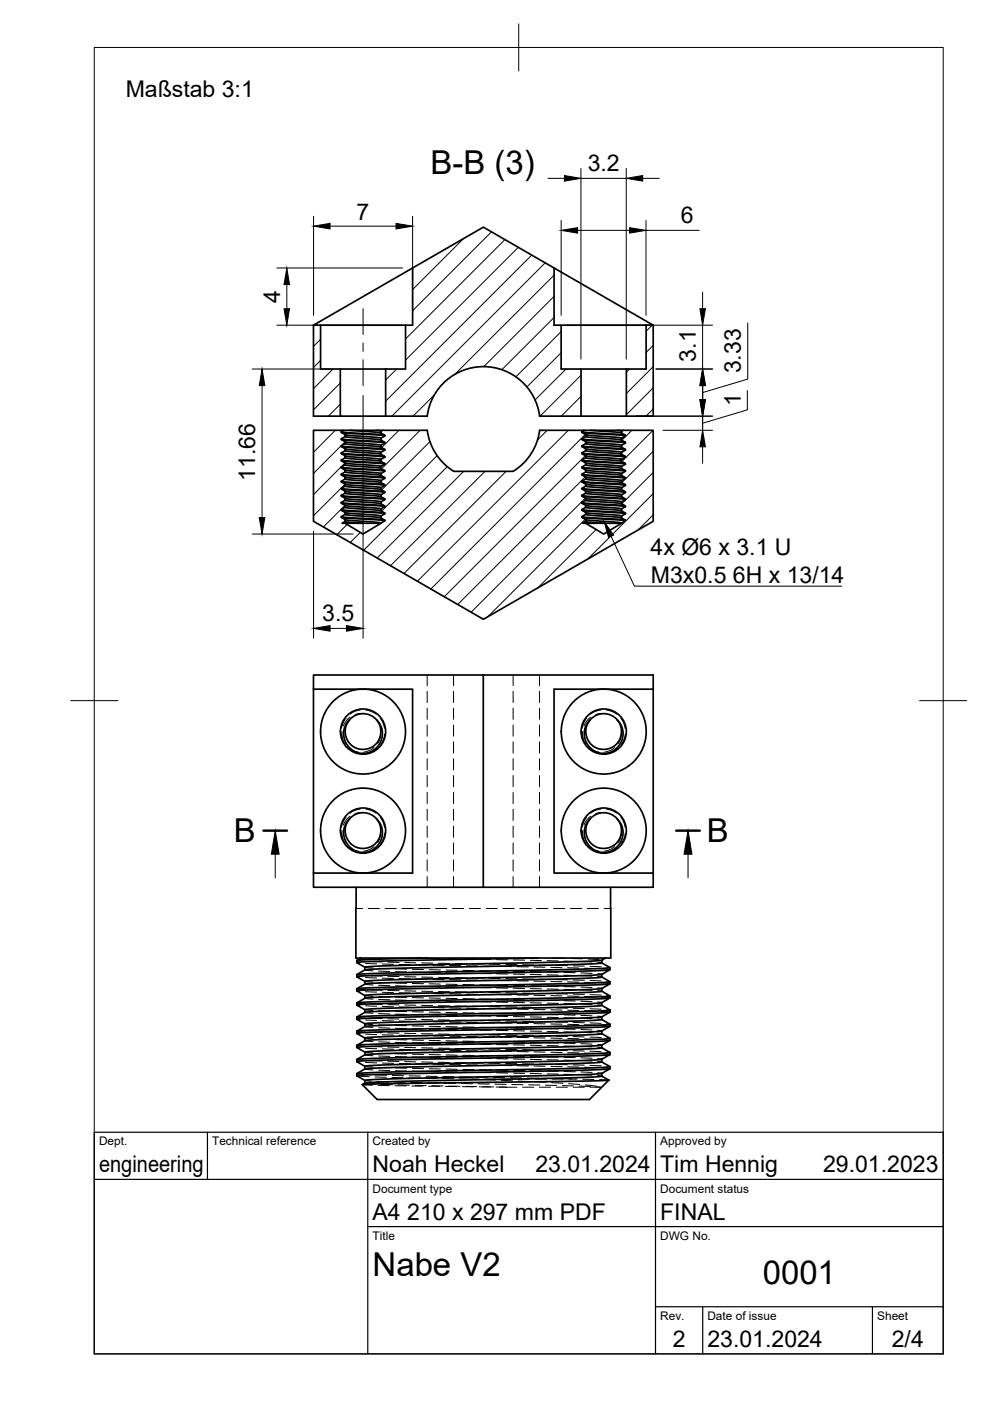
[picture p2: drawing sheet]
<svg xmlns="http://www.w3.org/2000/svg" width="210mm" height="297mm" viewBox="0 0 210 297" stroke-linecap="round" stroke-linejoin="round" font-family="sans-serif">
<!-- layer: Visible -->
<g fill="none" stroke="#000" stroke-width=".36">
<path d="M87.5 56.8v12.1h-1.5M117.5 56.8v12.1h19.5M66.5 68.9l36-20.7 36 20.7M66.5 68.9h19.5M66.5 68.9v19.3h5.7M68 68.9v9.3h13.8M72.2 78.2v10h9.6M81.8 78.2v10M86 68.9v9.3h-4.2M119 68.9v9.3h13.8M123.2 78.2v10M132.8 78.2v10"/>
<path d="M137 68.9h1.5M137 68.9v9.3h-4.2M138.5 68.9v19.3h-24.1M72.3 99l9.2 .7M72.3 97.5l9.2 .8M72.3 96l9.2 .8M72.3 94.5l9.2 .8M72.3 93.1l9.2 .7M72.3 91.6l9.2 .7M72.4 99.2l9.2 .7M72.4 97.7l9.2 .7M72.4 96.2l9.2 .7"/>
<path d="M72.4 94.7l9.2 .7M72.4 93.2l9.2 .7M72.4 91.7l9.2 .7M72.9 91.2l5.6 .3 2.3 .3M73.2 98.6l7.6 .7M73.2 97.1l7.6 .7M73.2 95.6l7.6 .7M73.2 94.1l7.6 .7M73.2 92.6l7.6 .7M73.2 99.7l7.6 .7M73.2 98.2l7.6 .7M73.2 96.7l7.6 .7"/>
<path d="M73.2 95.2l7.6 .7M73.2 93.6l7.6 .8M73.2 92.1l7.6 .8M74.1 91.2h5.8l.9 .2M79.8 91.2h1.3M81.8 88.2h8.8M90.6 88.2a12 12 0 0 1 11.9-10.5 12 12 0 0 1 11.9 10.5M114.4 91.2h9.5l-.5 .5 .8 .4v.5l-.8 .6 .8 .4v.5l-.8 .6 .8 .5v.4l-.8 .6 .8 .5v.4l-.8 .6 .8 .5v.4l-.8 .6 .8 .5v.4l-.8 .6 .8 .5v.4l-.8 .6 .8 .4v.5l-.8 .6 .8 .4v.5l-.8 .6 .8 .4v.5l-.8 .6 .8 .5v.4l-.8 .6 .8 .5v.4l-.8 .6 .8 .5v.4l-.7 .3h.7l3.8 2.3 4.6-2.8-.8-.6v-.4l.8-.5-.8-.6v-.4l.8-.5-.8-.6v-.4l.8-.5-.8-.6v-.4l.8-.5-.8-.6v-.4l.8-.5-.8-.6v-.4l.8-.5-.8-.6v-.4l.8-.5-.8-.6v-.4l.8-.5-.8-.6v-.4l.8-.5-.8-.6v-.4l.8-.5-.8-.6v-.4l.8-.5-.8-.6v-.4l.8-.5-.8-.6v-.4l.3-.2h6.4v19.3l-36 20.8-36-20.8v-19.3h6.4l-.6 .5 .9 .4v.5l-.9 .6 .9 .4v.5l-.9 .6 .9 .5v.4l-.9 .6 .9 .5v.4l-.9 .6 .9 .5v.4l-.9 .6 .9 .5v.4l-.9 .6 .9 .5v.4l-.9 .6 .9 .4v.5l-.9 .6 .9 .4v.5l-.9 .6 .9 .4v.5l-.9 .6 .9 .5v.4l-.9 .6 .9 .5v.4l-.9 .6 .9 .5v.4l-.7 .3h.7l3.8 2.3 4.6-2.8-.8-.6v-.4l.8-.5-.8-.6v-.4l.8-.5-.8-.6v-.4l.8-.5-.8-.6v-.4l.8-.5-.8-.6v-.4l.8-.5-.8-.6v-.4l.8-.5-.8-.6v-.4l.8-.5-.8-.6v-.4l.8-.5-.8-.6v-.4l.8-.5-.8-.6v-.4l.8-.5-.8-.6v-.4l.8-.5-.8-.6v-.4l.8-.5-.8-.6v-.4l.3-.2h9.5a12 12 0 0 0 5.6 8.7M114.4 91.2a12 12 0 0 1-5.6 8.7h-12.6M123.4 99l9.1 .7M123.4 97.5l9.1 .8M123.4 96l9.1 .8"/>
<path d="M123.4 94.5l9.1 .8M123.4 93.1l9.1 .7M123.4 91.6l9.1 .7M123.4 99.2l9.2 .7M123.4 97.7l9.2 .7M123.4 96.2l9.2 .7M123.4 94.7l9.2 .7M123.4 93.2l9.2 .7M123.4 91.7l9.2 .7M123.9 91.2h8.2M124.2 99.7l7.6 .7M124.2 98.2l7.6 .7"/>
<path d="M124.2 98.6l7.6 .7M124.2 96.7l7.6 .7M124.2 97.1l7.6 .7M124.2 95.2l7.6 .7M124.2 95.6l7.6 .7M124.2 93.6l7.6 .8M124.2 94.1l7.6 .7M124.2 92.1l7.6 .8M124.2 92.6l7.6 .7M125.1 91.2l6.7 .6M130.9 91.2l.9 .2M72.3 109.5l9.2 .7"/>
<path d="M72.3 108l9.2 .8M72.3 106.5l9.2 .8M72.3 105l9.2 .8M72.3 103.6l9.2 .7M72.3 102.1l9.2 .7M72.3 100.5l9.2 .7M72.4 109.7l9.2 .7M72.4 108.2l9.2 .7M72.4 106.7l9.2 .7M72.4 105.2l9.2 .7M72.4 103.7l9.2 .7M72.4 102.2l9.2 .7"/>
<path d="M72.4 100.7l9.2 .7M73.2 110.9h7.6M73.2 110.6l3.9 .3M73.2 109.1l7.6 .7M73.2 107.6l7.6 .7M73.2 106.1l7.6 .7M73.2 104.6l7.6 .7M73.2 103.1l7.6 .7M73.2 101.6l7.6 .7M73.2 100.1l7.6 .7M73.2 110.2l7.6 .7M73.2 108.7l7.6 .7"/>
<path d="M73.2 107.2l7.6 .7M73.2 105.6l7.6 .8M73.2 104.1l7.6 .8M73.2 102.6l7.6 .8M73.2 101.2l7.6 .7M123.4 109.5l9.1 .7M123.4 108l9.1 .8M123.4 106.5l9.1 .8M123.4 105l9.1 .8M123.4 103.6l9.1 .7M123.4 102.1l9.1 .7M123.4 100.5l9.1 .7"/>
<path d="M123.4 109.7l9.2 .7M123.4 108.2l9.2 .7M123.4 106.7l9.2 .7M123.4 105.2l9.2 .7M123.4 103.7l9.2 .7M123.4 102.2l9.2 .7M123.4 100.7l9.2 .7M124.2 110.2l7.6 .7M124.2 110.6l3.8 .3h3.8M124.2 108.7l7.6 .7M124.2 109.1l7.6 .7M124.2 107.2l7.6 .7"/>
<path d="M124.2 107.6l7.6 .7M124.2 105.6l7.6 .8M124.2 106.1l7.6 .7M124.2 104.1l7.6 .8M124.2 104.6l7.6 .7M124.2 102.6l7.6 .8M124.2 103.1l7.6 .7M124.2 101.2l7.6 .7M124.2 101.6l7.6 .7M124.2 100.1l7.6 .7M124.2 110.9h3.9M66.5 146.1h21v39h-21"/>
<path d="M66.5 146.1v39M75.8 159.6l-1.6-.9-1-1.6-.3-1.8 .4-1.7 .8-.9-.7 1-.2 1.4 .1 1.1 .6 1.1 .7 .8 .7 .4 1.1 .4h1l1.1-.3 .9-.5 .5-.6 .5-.9 .3-.9v-1l-.3-1.1-.6-1 .7 .9 .4 .9 .2 .8-.2 1.4-.3 1-.8 1-.8 .6-.8 .4M75.8 159.6l1.4 .1 1-.1M79.9 152.6a3.8 3.8 0 0 0-5.8 0M102.5 143.1h36v45h-36zM102.5 143.1h-36v3M126.8 159.6l-.8-.4-.8-.6-1-1.5-.3-1v-.9l.5-1.7 .7-.8-.6 .9-.3 1.2 .1 1.2 .6 1.3 .7 .8 .7 .4 1.1 .4h1.1l1-.3 .8-.5 .8-.8 .4-.9 .3-1.1-.1-1-.3-.8-.5-.9 .7 1 .4 .9 .1 .8-.1 1.3-.4 1-.6 .8-.8 .7-1 .5M126.8 159.6l1.4 .1 1-.1M130.9 152.6a3.8 3.8 0 0 0-5.8 0M138.5 146.1h-21v39h21M74.1 173.6l-.9 1.3-.3 1v1.2l.3 1 .5 1 1.4 1.2a3.7 3.7 0 0 0 3.1 .3l.9-.5 .9-.7 .7-1.1 .2-.7 .2-.7-.2-1.5-.4-.9-.7-.9M79.8 173.6l.6 .9 .3 1.1v1.1l-.3 .9-.5 .9-.7 .7-.7 .4-1.3 .3-1-.1-1-.3-.9-.7-.6-.9-.5-1.2v-1l.2-1 .7-1"/>
<path d="M79.9 173.6a3.8 3.8 0 0 0-5.8 0M124.9 173.9l.2-.3-.6 1-.3 1.2 .1 1 .3 .9 1.1 1.5 .8 .4 1.2 .3 1-.1 1-.3 1-.7 .5-.7 .5-1.2 .1-1-.3-1.2-.6-1.1 .4 .5 .5 .8 .3 1-.1 1.7-.7 1.4-.6 .6-.8 .7a3.7 3.7 0 0 1-3.1 .3l-.8-.4-.9-.7-.6-.8-.5-1.1v-1.9l.3-1zM130.9 173.6a3.8 3.8 0 0 0-5.8 0M66.5 185.1v3h36M75.5 188.1v15h54v-15M75.6 206.7v.4l1.8 1M75.6 212.6v.5l1.8 1M75.6 215.7v.4M75.6 218.7v.4M75.6 216.1l1.8 1M76.6 203.1l-1 .5v.5l1.8 1M77.4 205.6l-1.8 1"/>
<path d="M77.4 208.6l-1.8 1v.5l1.8 1M77.4 211.7l-1.8 .9M77.4 217.6l-1.8 1M77.4 205.1v.6M77.4 208.1v.5M77.4 211.1v.6M77.4 214.1v.6M77.4 217.1v.5M90.8 203.1l-11.8 .3-3.3 .3M114.1 203.1l-30.6 .6-6.3 .2-1.5 .2M127.6 207.2l-5.2 .3-38.1 .8-6.9 .3M127.6 210.2l-9.3 .4-34.2 .7-6.7 .4"/>
<path d="M127.6 213.2l-7 .3-41.4 1-1.7 .1-1.9 1M127.6 216.2l-7.2 .3-34.3 .7-8.7 .4M127.6 216.2l1.7 1-8.8 .4-38.2 .7-6.7 .4M127.6 204.2l-5 .3-38.1 .8-7.1 .3M127.6 218.6v.6l-2.4 .2-39.3 .8-8.5 .4M127.6 209.6l-5.3 .3-35.7 .7-9.2 .5M127.6 212.6l-7.8 .4-35.9 .7-6.5 .4M127.6 215.6l-8 .4-35.9 .7-6.3 .4M127.6 218.6l-9.9 .4-34.2 .7-6.1 .4M127.6 204.2l1.7 .9M127.6 207.1l1.7 1M127.6 210.1l1.7 1"/>
<path d="M127.6 213.2l1.7 .9M127.6 219.1l1.7 1M127.6 203.6v.6M127.6 206.6v.6M127.6 209.6v.6M127.6 212.6v.6M127.6 215.6v.6M128.4 203.1l-.9 .5-3.1 .2-39.8 .9-7.2 .4M129.3 205.1l-5.5 .4-41.5 .8-6.6 .4M129.3 208.1l-5.7 .4-39 .7-8.9 .4M129.3 211.1l-5.9 .4-39 .7-8.7 .4M129.3 214.1l-6.1 .4-39.1 .8-8.5 .4"/>
<path d="M129.3 211.6l-9 .4-37.5 .7-7.1 .4M129.3 217.6l-5.4 .3-38.9 .8-9.4 .4 1.8 1M129.3 214.2v.4h-.1l-3.8 .2-42.8 .9-5.4 .2-1.5 .2M129.3 208.2v.4h-.2l-3.3 .2-42.7 .9-7.4 .4M129.3 205.2l-.1 .4-3.3 .2-42.6 .9-5.8 .2-1.8 .2M129.3 205.6l-1.8 1-1.8 .2-41.3 .9-7 .4M129.3 211.1v.5M129.3 217.2v.4M129.3 217.6l-1.7 1M129.3 214.6l-1.7 1M129.3 211.6l-1.7 1M129.3 208.6l-1.7 1"/>
<path d="M75.6 221.6v.5M75.6 224.6v.5M75.6 227.7v.4M75.6 222.1l1.8 1M75.6 228.1l1.8 1M76.8 230l8.2-.3 38.7-.5 5.4-.2-4.1 4.1h-45zM77.4 229.6l-.6 .4M77.4 220.6l-1.8 1M77.4 223.7l-1.8 .9M77.4 226.6l-1.8 1M77.4 220.1v.5M77.4 226.1v.6"/>
<path d="M77.4 229.1v.5M127.6 222.2l-5.4 .3-36.6 .8-8.2 .4M127.6 225.2l-5.6 .3-36.6 .8-8 .3M127.6 228.2l-5.8 .3-36.6 .8-7.8 .3M127.6 224.6l-8.7 .4-35.8 .7-5.7 .4M127.6 225.2l1.7 1-8.6 .4-39.1 .7-6 .4M127.6 221.6l-8.5 .4-38.8 .8-2.8 .2-.1 .7M127.6 222.2l1.7 .9M127.6 228.2l1.5 .8M127.6 221.6v.6M127.6 224.6v.6M127.6 227.6v.6"/>
<path d="M129.3 220.1l-6.5 .4-37.4 .7-9.8 .4M129.3 223.1l-6.7 .4-39.2 .8-7.8 .3M129.3 226.6l-7.5 .4-41.4 .8-4.8 .3M129.3 223.6l-5.8 .3-39 .8-8.9 .4 1.8 1M129.3 220.6l-7.1 .3-41.5 .9-5.1 .3M129.3 226.6l-1.8 1-1.7 .2-40.6 .9-7.8 .4M129.3 220.1v.5M129.3 223.1v.5M129.3 226.2v.4M129.3 223.6l-1.7 1M129.3 220.6l-1.7 1"/>
<circle cx="77" cy="155.1" r="4.8"/>
<circle cx="77" cy="155.1" r="9"/>
<circle cx="128" cy="155.1" r="4.8"/>
<circle cx="128" cy="155.1" r="9"/>
<circle cx="77" cy="176.1" r="4.8"/>
<circle cx="77" cy="176.1" r="9"/>
<circle cx="128" cy="176.1" r="4.8"/>
<circle cx="128" cy="176.1" r="9"/>
</g>
<!-- layer: Hidden -->
<g fill="none" stroke="#000" stroke-width=".21">
<path d="M72.4 155.6l.2 1.2 .6 1M72.5 155.1l.2 1.9M73.4 152.2l-.8 1.3-.2 .9M74 158.7l.7 .5 1.1 .4M74.2 152.1l-.9 .8-.5 1M74.2 158.8l.9 .5 .9 .2M76.4 150.5l-1.1 .3-1.1 .6M77.1 151.3h-.8l-1 .2M77.6 150.6l1 .2 1.2 .6M79.3 158.5l-1 .6-1.1 .4M79.9 158.7l-1 .6-.8 .3M80.6 152.3l.7 1.1 .2 1"/>
<path d="M80.7 155.8l-.2 1-.4 .8M81.6 155.6l-.3 1.2-.6 1M90.6 143.1v2.3M90.6 146.6v2.4M90.6 150.1v2.4M90.6 153.7v2.4M90.6 157.3v2.4M96.2 143.1v2.3M96.2 146.6v2.4M96.2 150.1v2.4M96.2 153.7v2.4M96.2 157.3v2.4"/>
<path d="M108.8 143.1v2.3M108.8 146.6v2.4M108.8 150.1v2.4M108.8 153.7v2.4M108.8 157.3v2.4M114.4 143.1v2.3M114.4 146.6v2.4M114.4 150.1v2.4M114.4 153.7v2.4M114.4 157.3v2.4M123.4 155.6l.2 1 .6 1.2M123.5 155.1v.9l.2 1"/>
<path d="M124.4 152.2l-.7 1.1-.3 1.1M125 158.7l.7 .5 1.1 .4M125.2 152.1l-.7 .6-.7 1.2M125.2 158.8l.9 .5 .9 .2M127.4 150.5l-1 .3-1.2 .6M128.1 151.3h-.8l-1 .2M128.6 150.6l1 .2 1.2 .6M130.3 158.5l-1 .6-1.1 .4M130.9 158.7l-1.7 .9M131.6 152.3l.7 1.1 .2 1M131.7 155.8l-.2 1.1-.4 .7M132.6 155.6l-.2 1.1-.7 1.1"/>
<path d="M72.4 176.6l.2 1.2 .6 1M72.5 176.1l.2 1.9M73.4 173.3l-.6 .8-.4 1.3M74 179.6l1 .7 .8 .3M74.2 173.1l-.9 .8-.5 1M74.2 179.8l.8 .4 1 .3M76.4 171.5l-1.2 .3-1 .6M77.1 172.3h-1l-.8 .2M77.6 171.6l1 .2 1.2 .6M79.3 179.5l-1 .6-1.1 .4M79.9 179.7l-.9 .5-.9 .4M80.6 173.3l.6 .9 .3 1.2"/>
<path d="M80.7 176.8l-.1 .8-.5 1M81.6 176.6l-.3 1.2-.6 1M90.6 160.9v2.3M90.6 164.4v2.4M90.6 168v2.4M90.6 171.6v2.4M90.6 175.1v2.4M90.6 178.7v2.4M96.2 160.9v2.3M96.2 164.4v2.4M96.2 168v2.4M96.2 171.6v2.4"/>
<path d="M96.2 175.1v2.4M96.2 178.7v2.4M108.8 160.9v2.3M108.8 164.4v2.4M108.8 168v2.4M108.8 171.6v2.4M108.8 175.1v2.4M108.8 178.7v2.4M114.4 160.9v2.3M114.4 164.4v2.4M114.4 168v2.4M114.4 171.6v2.4"/>
<path d="M114.4 175.1v2.4M114.4 178.7v2.4M123.4 176.6l.2 1 .6 1.2M123.5 176.1v.9l.2 1M124.4 173.3l-.6 .8-.4 1.3M125 179.6l1 .7 .8 .3M125.2 173.1l-.7 .7-.7 1.1M125.2 179.8l.9 .4 .9 .3M127.4 171.5l-1.1 .3-1.1 .6M128.1 172.3h-1l-.8 .2M128.6 171.6l1 .2 1.2 .6M130.3 179.5l-1 .6-1.1 .4"/>
<path d="M130.9 179.7l-.9 .5-.8 .4M131.6 173.3l.7 1.2 .2 .9M131.7 176.8l-.2 1.1-.4 .7M132.6 176.6l-.2 1.1-.7 1.1M75.5 192.6h1.4M78.1 192.6h2.3M81.6 192.6h2.4M85.2 192.6h2.4M88.8 192.6h2.4M90.6 182.3v2.4M90.6 185.9v2.2M92.4 192.6h2.3"/>
<path d="M95.9 192.6h2.4M96.2 182.3v2.4M96.2 185.9v2.2M99.5 192.6h2.4M103.1 192.6h2.4M106.6 192.6h2.4M108.8 182.3v2.4M108.8 185.9v2.2M110.2 192.6h2.4M113.8 192.6h2.4M114.4 182.3v2.4M114.4 185.9v2.2"/>
<path d="M117.4 192.6h2.3M120.9 192.6h2.4M124.5 192.6h2.4M128.1 192.6h1.4M75.6 215.7l1.9 .1M75.6 218.7l1.8 .1M75.6 219.1l.7 .1M75.7 203.7l1.8 .1M75.7 206.7l1.8 .1M75.7 209.6l1.8 .2M75.7 212.6l1.8 .2M75.7 216.1l.6 .1"/>
<path d="M75.7 213.1l.6 .1M75.7 210.1l.6 .1M75.7 207.1l.6 .1M75.7 204.1l.6 .1M77.4 208.7l1.7 .1M77.4 205.1l1.7 .1M77.4 208.1l1.7 .1M77.4 211.1l1.7 .2M77.4 214.1l1.7 .2M77.4 217.1l1.7 .1M77.4 205.7h.1M77.4 211.7h.1"/>
<path d="M77.4 214.7h.1M77.4 208.1h.1M77.4 211.1h.1M77.4 214.1h.1M77.4 205.1h.1M77.4 217.6v.1M77.4 205.6l1.7 .2M77.4 211.7l1.7 .1M77.4 214.6l1.7 .2M77.4 217.6l1.7 .2M77.5 210.3h2.4M77.5 207.2l2.4 .2"/>
<path d="M77.5 204.3l2.4 .1M77.5 219.3l2.4 .1M77.5 216.3l2.4 .1M77.5 213.3h2.4M78.7 203.9l2.3 .1M78.7 206.9l2.3 .1M78.7 209.9l2.3 .1M78.7 212.9l2.3 .1M78.7 215.9h2.3M78.7 218.9l2.3 .1M80.3 205.9l2.3 .1M80.3 208.9l2.4 .1"/>
<path d="M80.3 211.9l2.4 .1M80.3 214.3l2.4 .1M80.3 217.3l2.4 .1M80.3 214.9l2.4 .1M80.3 217.9l2.4 .1M80.3 205.3l2.4 .1M80.3 208.3l2.4 .1M80.3 211.3l2.4 .1M81 216.4l2.4 .1M81 213.4l2.4 .1M81 210.4h2.4M81 207.4l2.4 .1"/>
<path d="M81 204.4l2.4 .1M81.1 219.4l2.3 .1M82.2 216l2.4 .1M82.2 219l2.4 .1M82.2 204l2.4 .1M82.2 207l2.4 .1M82.2 210h2.4M82.2 213h2.4M83.8 206l2.4 .1M83.8 209l2.4 .1M83.8 212l2.4 .1M83.8 215l2.4 .1"/>
<path d="M83.8 218l2.4 .1M83.8 208.4l2.4 .1M83.8 211.4l2.4 .1M83.8 214.4l2.4 .1M83.8 217.4l2.4 .1M83.9 205.4l2.3 .1M84.6 216.5h2.4M84.6 213.5h2.4M84.6 210.5h2.4M84.6 207.5h2.4M84.6 204.5h2.4M84.6 219.5h2.4"/>
<path d="M85.8 216.1h2.4M85.8 219.1h2.4M85.8 204.1h2.4M85.8 207.1h2.4M85.8 210.1h2.4M85.8 213.1h2.4M87.4 206.1h2.4M87.4 209.1l2.4 .1M87.4 212.1l2.4 .1M87.4 215.1l2.4 .1M87.4 218.1l2.4 .1M87.4 205.5l2.4 .1"/>
<path d="M87.4 208.5l2.4 .1M87.4 211.5l2.4 .1M87.4 214.5l2.4 .1M87.4 217.5l2.4 .1M87.9 203.1l1.9 .1M88.2 210.6h2.4M88.2 207.6h2.4M88.2 204.6h2.4M88.2 219.6h2.4M88.2 216.6h2.4M88.2 213.6h2.4M89.4 213.2h2.4"/>
<path d="M89.4 216.2h2.4M89.4 219.2h2.3M89.4 204.2h2.4M89.4 207.2h2.4M89.4 210.1l2.4 .1M91 203.2h2.4M91 206.2h2.4M91 209.2h2.4M91 212.2h2.4M91 215.2h2.4M91 218.2h2.4M91 205.6h2.4"/>
<path d="M91 208.6h2.4M91 211.6h2.4M91 214.6h2.4M91 217.6h2.4M91.8 210.6l2.3 .1M91.8 207.6l2.3 .1M91.8 204.6l2.3 .1M91.8 219.6l2.4 .1M91.8 216.6l2.3 .1M91.8 213.6l2.3 .1M92.9 204.2l2.4 .1M92.9 210.2l2.4 .1"/>
<path d="M92.9 213.2l2.4 .1M92.9 216.2l2.4 .1M92.9 219.2l2.4 .1M93 207.2l2.3 .1M94.6 203.2l2.3 .1M94.6 206.3h2.3M94.6 209.3h2.3M94.6 217.7h2.3M94.6 212.3h2.3M94.6 215.3h2.3M94.6 218.3h2.3M94.6 205.7h2.3"/>
<path d="M94.6 208.7h2.3M94.6 211.7h2.3M94.6 214.7h2.3M95.3 213.7h2.4M95.3 210.7h2.4M95.3 207.7h2.4M95.3 204.7l2.4 .1M95.4 219.7h2.3M95.4 216.7l2.3 .1M96.5 219.3h2.4M96.5 204.3h2.4M96.5 207.3h2.4"/>
<path d="M96.5 210.3h2.4M96.5 213.3h2.4M96.5 216.3h2.4M98.1 203.3l2.4 .1M98.1 206.3l2.4 .1M98.1 209.3l2.4 .1M98.1 212.3l2.4 .1M98.1 215.3l2.4 .1M98.1 218.3l2.4 .1M98.1 208.7l2.4 .1M98.1 211.7l2.4 .1M98.1 214.7l2.4 .1"/>
<path d="M98.1 217.7l2.4 .1M98.1 205.7l2.4 .1M98.9 216.8h2.4M98.9 213.8h2.4M98.9 210.8h2.4M98.9 207.8h2.4M98.9 204.8h2.4M98.9 219.8h2.4M100.1 216.4h2.4M100.1 219.4h2.4M100.1 204.4h2.4M100.1 207.4h2.4"/>
<path d="M100.1 210.4h2.4M100.1 213.4h2.4M101.7 203.4h2.4M101.7 206.4h2.4M101.7 209.4l2.4 .1M101.7 212.4h2.4M101.7 215.4h2.4M101.7 218.4h2.4M101.7 208.8l2.4 .1M101.7 211.8h2.4M101.7 214.8h2.4M101.7 217.8l2.4 .1"/>
<path d="M101.7 205.8l2.4 .1M102.5 207.8l2.4 .1M102.5 204.8l2.4 .1M102.5 219.8l2.4 .1M102.5 216.8l2.4 .1M102.5 213.8l2.4 .1M102.5 210.8l2.4 .1M103.7 216.4l2.3 .1M103.7 219.4l2.3 .1M103.7 204.4l2.3 .1M103.7 207.4l2.3 .1M103.7 210.4l2.3 .1"/>
<path d="M103.7 213.4l2.3 .1M105.3 203.5h2.4M105.3 206.5h2.4M105.3 209.5h2.4M105.3 212.5h2.4M105.3 215.5h2.4M105.3 218.5h2.4M105.3 205.9h2.4M105.3 208.9h2.4M105.3 211.9h2.4M105.3 214.9h2.4M105.3 217.9h2.4"/>
<path d="M106 210.9h2.4M106 207.9h2.4M106 204.9h2.4M106.1 219.9h2.4M106.1 216.9h2.3M106.1 213.9h2.3M107.2 213.5h2.4M107.2 216.5h2.4M107.2 219.5h2.4M107.3 204.5h2.3M107.3 207.5h2.3M107.3 210.5h2.3"/>
<path d="M108.8 203.5l2.4 .1M108.8 206.5l2.4 .1M108.8 209.5l2.4 .1M108.9 212.5l2.3 .1M108.9 215.5l2.3 .1M108.9 218.5l2.3 .1M108.9 205.9l2.4 .1M108.9 208.9l2.3 .1M108.9 211.9l2.3 .1M108.9 214.9l2.3 .1M108.9 217.9l2.3 .1M109.6 214h2.4"/>
<path d="M109.6 211h2.4M109.6 207.9l2.4 .1M109.6 205h2.4M109.6 219.9l2.4 .1M109.6 217h2.4M110.8 204.6h2.4M110.8 207.5l2.4 .1M110.8 210.6h2.4M110.8 213.6h2.4M110.8 216.5l2.4 .1M110.8 219.5l2.4 .1M112.4 203.6l2.4 .1"/>
<path d="M112.4 206.6l2.4 .1M112.4 209.6l2.4 .1M112.4 212.6h2.4M112.4 215.6l2.4 .1M112.4 218.6l2.4 .1M112.4 212l2.4 .1M112.4 215l2.4 .1M112.4 218l2.4 .1M112.4 206l2.4 .1M112.4 209l2.4 .1M113.2 217l2.4 .1M113.2 214l2.4 .1"/>
<path d="M113.2 211l2.4 .1M113.2 208l2.4 .1M113.2 205l2.4 .1M114.4 216.6l2.4 .1M114.4 219.6l2.4 .1M114.4 204.6l2.4 .1M114.4 207.6l2.4 .1M114.4 210.6l2.4 .1M114.4 213.6l2.4 .1M116 203.7h2.4M116 206.7h2.4M116 209.7h2.4"/>
<path d="M116 212.7h2.4M116 215.7h2.4M116 218.7h2.4M116 209.1l2.4 .1M116 212.1h2.4M116 215.1h2.4M116 218.1l2.4 .1M116 206.1h2.4M116.8 217.1l2.4 .1M116.8 214.1l2.3 .1M116.8 211.1h2.3M116.8 208.1l2.3 .1"/>
<path d="M116.8 205.1l2.3 .1M117.1 203.1l2.8 .1M117.9 216.7l2.4 .1M117.9 219.7h2.4M118 204.7l2.3 .1M118 207.7l2.3 .1M118 210.7h2.3M118 213.7h2.3M119.5 203.8h2.4M119.5 206.8h2.4M119.6 209.8h2.3M119.6 212.8h2.3"/>
<path d="M119.6 215.8h2.4M119.6 218.8h2.3M119.6 206.2h2.4M119.6 209.2h2.4M119.6 212.2h2.3M119.6 215.2l2.3 .1M119.6 218.2h2.3M120.3 211.2h2.4M120.3 208.2h2.4M120.3 205.2h2.4M120.4 217.2h2.3M120.4 214.2h2.3"/>
<path d="M121.1 203.2l2.4 .1M121.5 213.8h2.4M121.5 216.8h2.4M121.5 219.8h2.4M121.5 204.8h2.4M121.5 207.8h2.4M121.5 210.8h2.4M123.1 203.9l2.4 .1M123.1 206.9l2.4 .1M123.1 209.9l2.4 .1M123.1 212.9l2.4 .1M123.1 215.9l2.4 .1"/>
<path d="M123.1 218.9l2.4 .1M123.1 206.3l2.4 .1M123.1 209.3l2.4 .1M123.1 212.3l2.4 .1M123.1 215.3l2.4 .1M123.1 218.3l2.4 .1M123.9 214.3h2.4M123.9 211.3l2.4 .1M123.9 208.3l2.4 .1M123.9 205.3h2.4M123.9 217.3h2.4M124.7 203.3l2.3 .2"/>
<path d="M125.1 204.9l2.4 .1M125.1 207.9l2.4 .1M125.1 210.9l2.4 .1M125.1 213.9l2.4 .1M125.1 216.9l2.4 .1M125.1 219.9l2.4 .1M126.7 204l.9 .1M126.7 207l.9 .2M126.7 210l.9 .2M126.7 213l.9 .2M126.7 216l.9 .2M126.7 219l.9 .2"/>
<path d="M126.7 209.5l.9 .1M126.7 212.4l.9 .2M126.7 215.4l.9 .2M126.7 218.4l.9 .2M126.7 206.4l.9 .2M127.5 217.4l1.8 .2M127.5 214.4l1.8 .2M127.5 211.4l1.8 .2M127.5 208.4l1.8 .2M127.5 205.4l1.8 .2M127.6 207.1h.1M127.6 210.1h.1"/>
<path d="M127.6 213.2h.1M127.6 219.1h.1M127.6 203.6h.1M127.6 206.6h.1M127.6 209.6h.1M127.6 215.6h.1M127.6 218.6h.1M127.6 216.1v.1M128.7 217.1h.6M128.7 205l.6 .1M128.7 208.1h.6M128.7 211l.6 .1"/>
<path d="M128.7 214l.6 .1M75.6 221.6l1.8 .2M75.6 224.6l1.8 .2M75.6 227.7l2.8 .2M75.6 225.1l.7 .1M75.6 222.1l.7 .1M75.9 228.1l2.4 .2M76.8 230l2.2 .1M77.4 229.7l2.3 .2M77.4 220.1l1.7 .1M77.4 223.1l1.7 .2M77.4 226.1l1.7 .1"/>
<path d="M77.4 229.1l1.3 .1M77.4 223.7h.1M77.4 226.7h.1M77.4 220.1h.1M77.4 223.1h.1M77.4 220.6v.1M77.4 226.1h.1M77.4 229.1h.1M77.4 220.6l1.7 .2M77.4 223.7l1.7 .1M77.4 226.6l1.7 .2M77.5 225.3h2.4"/>
<path d="M77.5 222.3h2.4M78.6 221.9l2.4 .1M78.6 224.9l2.4 .1M79.5 228.3l2.4 .1M79.6 227.9l2.4 .1M79.9 229.3l2.4 .1M80.2 230.1l2.3 .1M80.3 220.9l2.4 .1M80.3 223.9l2.4 .1M80.3 226.9l2.4 .1M80.3 220.3l2.4 .1M80.3 223.3l2.4 .1"/>
<path d="M80.3 226.3l2.4 .1M80.9 229.9l2.3 .1M81.1 225.4l2.3 .1M81.1 222.4h2.3M82.2 222h2.4M82.2 225l2.4 .1M83.1 228.4l2.3 .1M83.2 228l2.4 .1M83.5 229.4l2.4 .1M83.7 230.2h2.4M83.8 221l2.4 .1M83.8 224l2.4 .1"/>
<path d="M83.8 227l2.4 .1M83.8 220.4l2.4 .1M83.8 223.4l2.4 .1M83.9 226.4l2.3 .1M84.4 230l2.4 .1M84.6 225.5h2.4M84.6 222.5h2.4M85.8 222.1h2.4M85.8 225.1h2.4M86.7 228.5l2.3 .1M86.8 228.1h2.3M87.1 229.5l2.4 .1"/>
<path d="M87.3 230.3h2.4M87.4 221.1l2.4 .1M87.4 224.1l2.4 .1M87.4 227.1l2.4 .1M87.4 220.5l2.4 .1M87.4 223.5l2.4 .1M87.4 226.5l2.4 .1M88 230.1l2.4 .1M88.2 225.6h2.4M88.2 222.6h2.4M89.4 222.2h2.3M89.4 225.2h2.3"/>
<path d="M90.2 228.6h2.4M90.3 228.2h2.4M90.7 229.6h2.3M90.9 230.3h2.4M91 221.2h2.4M91 224.2h2.4M91 227.2h2.4M91 220.6h2.4M91 223.6h2.4M91 226.6h2.4M91.6 230.2h2.4M91.8 225.6l2.4 .1"/>
<path d="M91.8 222.6l2.4 .1M92.9 222.2l2.4 .1M92.9 225.2l2.4 .1M93.8 228.7h2.4M93.9 228.2l2.4 .1M94.2 229.7h2.4M94.4 230.3l2.4 .1M94.6 221.3h2.3M94.6 224.3h2.3M94.6 227.3h2.3M94.6 220.7h2.3M94.6 223.7h2.3"/>
<path d="M94.6 226.7h2.3M95.1 230.3h2.4M95.4 225.7h2.3M95.4 222.7h2.3M96.5 222.3h2.4M96.5 225.3h2.4M97.4 228.7l2.8 .1M97.5 228.3l2.4 .1M97.8 229.7l2.4 .1M98 230.4h2.4M98.1 221.3l2.4 .1M98.1 224.3l2.4 .1"/>
<path d="M98.1 227.3l2.4 .1M98.1 220.7l2.4 .1M98.1 223.7l2.4 .1M98.1 226.7l2.4 .1M98.7 230.3l2.4 .1M98.9 225.8h2.4M98.9 222.8h2.4M100.1 222.4h2.3M100.1 225.3l2.3 .1M100.2 228.8h1.3M100.2 228.8h1.4M101 228.4h2.4"/>
<path d="M101.4 229.8h2.3M101.6 230.4l2.4 .1M101.7 221.4h2.4M101.7 224.4h2.4M101.7 227.4h2.4M101.7 220.8l2.4 .1M101.7 223.8h2.4M101.7 226.8l2.4 .1M102.3 230.4h2.4M102.5 225.8l2.4 .1M102.5 222.8l2.4 .1M102.7 228.9l2.4 .1"/>
<path d="M102.8 228.8h2.3M103.7 222.4l2.3 .1M103.7 225.4l2.3 .1M104.6 228.4l2.4 .1M104.9 229.9h2.4M105.2 230.5h2.1M105.3 221.5h2.4M105.3 224.5h2.4M105.3 227.5h2.4M105.3 220.9h2.4M105.3 223.9h2.4M105.3 226.9h2.4"/>
<path d="M105.9 230.5h1.4M106.1 225.9h2.4M106.1 222.9h2.4M106.3 229.1l2.3 .1M106.3 228.8h2.4M107.2 225.5h2.4M107.2 222.5h2.4M107.3 230.5h2.3M108.2 228.5h2.4M108.5 229.9l2.4 .1M108.9 221.5l2.3 .1M108.9 224.5l2.3 .1"/>
<path d="M108.9 227.5l2.3 .1M108.9 220.9l2.3 .1M108.9 224h2.3M108.9 226.9l2.4 .1M109.6 226h2.4M109.6 223h2.4M109.8 229.2l2.4 .1M109.9 228.8h2.4M110.8 230.5h2.4M110.8 222.6h2.4M110.8 225.6h2.4M111.8 228.6h2.4"/>
<path d="M112.1 230h2.4M112.4 224.6h2.4M112.4 227.6l2.4 .1M112.4 221l2.4 .1M112.4 221.6l2.4 .1M112.4 224l2.4 .1M112.4 227l2.4 .1M113.2 226l2.4 .1M113.2 223l2.4 .1M113.2 220l2.4 .1M113.4 229.4l2.4 .1M113.5 228.8h2.4"/>
<path d="M114.4 230.5h2.4M114.4 222.6l2.4 .1M114.4 225.6l2.4 .1M115.3 228.6l2.4 .1M115.7 230.1h2.3M116 221.7h2.4M116 224.7h2.4M116 227.7h2.4M116 221.1l2.4 .1M116 224.1h2.4M116 227.1h2.4M116.8 226.1l2.4 .1"/>
<path d="M116.8 223.1h2.4M116.8 220.1h2.4M117 229.6l2.3 .1M117.1 228.8h2.3M117.9 230.5h2.4M117.9 222.7h2.4M117.9 225.7h2.4M118.9 228.7l2.4 .1M119.2 230.2h2.4M119.6 221.8h2.4M119.6 224.8h2.4M119.6 227.8h2.3"/>
<path d="M119.6 221.2h2.3M119.6 224.2h2.4M119.6 227.2l2.4 .1M120.4 226.2h2.3M120.4 223.2h2.3M120.4 220.2h2.3M120.5 229.8l2.4 .1M120.6 228.8h1.8M121.5 230.5h2.4M121.5 222.8h2.4M121.5 225.8h2.4M122.8 230.3l2.4 .1"/>
<path d="M123.1 221.9l2.4 .1M123.1 224.9l2.4 .1M123.1 227.9l2.4 .1M123.1 221.3l2.4 .1M123.1 224.3l2.4 .1M123.1 227.3l2.4 .1M123.5 228.8l2.4 .1M123.9 226.3h2.4M123.9 223.3l2.4 .1M123.9 220.3l2.4 .1M124.1 230l2.4 .3M125.1 222.9l2.4 .1"/>
<path d="M125.1 225.9l2.4 .1M126.4 230.4l1 .1h-2.3M126.7 222l.9 .2M126.7 225l.9 .1M126.7 228l.9 .2M126.7 221.5l.9 .1M126.7 224.4l.9 .2M126.7 227.4l.9 .2M127.1 228.9l2 .1M127.5 226.4l1.8 .2M127.5 223.4l1.8 .2M127.5 220.4l1.8 .2"/>
<path d="M127.6 222.2h.1M127.6 227.6h.1M127.6 221.6h.1M127.6 224.6h.1M127.6 228.1v.1M128.7 220.1h.6M128.7 223l.6 .1M128.7 226l.6 .1"/>
</g>
<!-- layer: BORDER -->
<path d="M20 10.1h180v276.9h-180zM110 5.1v10M15 148.6h10M195 148.6h10" fill="none" stroke="#000" stroke-width=".21"/>
<!-- layer: TITLEBLOCK -->
<path d="M20 240.1h180v46.9h-180zM20 250h180M44 240.1v9.9M78 240.1v46.9M139 240.1v46.9M78 260.1h122M139 277.1h61M149 277.1v9.9M185 277.1v9.9" fill="none" stroke="#000" stroke-width=".25"/>
<!-- layer: Hatching -->
<g fill="none" stroke="#000" stroke-width=".21">
<path d="M87.7 56.7l-.2 .2M98.3 50.6l-10.8 10.8M104.2 49.2l-16.7 16.7M107 50.8l-21 21.1M109.9 52.4l-23.9 24M112.7 54.1l-30.9 31M115.6 55.7l-32.5 32.5M117.5 58.3l-21 21M68 71.9l-1.5 1.5M68 76.4l-1.5 1.5M70.6 78.2l-4.1 4.2M84.1 78.2l-2.3 2.4"/>
<path d="M117.5 62.8l-14.9 14.9M117.5 67.3l-11.1 11.1M119 70.3l-9.6 9.6M119 74.8l-7.3 7.3M120 78.2l-6.6 6.6M123.2 79.6l-8.7 8.6M133.5 78.2l-.7 .8M138.3 68.9l-1.3 1.4M138.5 73.3l-1.5 1.4M138.5 77.8l-5.7 5.6M66.6 91.2l-.1 .2M71.1 91.2l-4.6 4.7"/>
<path d="M72.2 81.2l-5.7 5.7M72.2 85.7l-2.6 2.5M73.2 93.6l-6.7 6.8M73.2 98.1l-6.7 6.7M84.6 91.2l-3.7 3.7M89.1 91.2l-8.2 8.2M91.1 93.6l-10.2 10.3M92.1 83.7l-4.5 4.5M92.6 96.6l-11.7 11.8M94.8 99l-17.7 17.7M98.3 99.9l-18.3 18.4M102.8 99.9l-20 20"/>
<path d="M107.3 99.9l-21.6 21.7M116 91.2l-2.1 2.1M120.5 91.2l-32 32M123.2 84.1l-4.2 4.1M124.1 92.1l-32.7 32.8M124.1 96.6l-29.9 29.9M134 91.2l-2.2 2.2M138.5 91.2l-6.7 6.7M138.5 82.2l-5.7 5.7M138.5 86.7l-1.5 1.5M138.5 95.7l-6.7 6.6M73.2 107.1l-4.6 4.6"/>
<path d="M73.2 102.6l-6.7 6.7M73.6 111.2l-2.2 2.2M76.4 112.9l-2.1 2.1M124.1 110.1l-20.7 20.7M124.1 101.1l-27.1 27.1M124.1 105.6l-24.2 24.2M126.4 112.3l-12.4 12.3M138.5 100.2l-6.7 6.6M138.5 104.7l-13.8 13.8M138.5 109.2l-3.2 3.1"/>
</g>
<!-- layer: Section Lines -->
<path d="M55.9 176.1h5M143.4 176.1h5" fill="none" stroke="#000" stroke-width=".51"/>
<path d="M58.4 181.1v5M145.9 181.1v5" fill="none" stroke="#000" stroke-width=".21"/>
<path d="M58.4 176.1l.8 5h-1.7zM145.9 176.1l.8 5h-1.7z" fill="#000" stroke="#000" stroke-width=".21"/>
<!-- layer: FD_Dimensions -->
<g fill="none" stroke="#000" stroke-width=".21">
<path d="M116.2 37.8h3.5M123.2 35.7v40.4M123.2 37.8h9.6M132.8 35.7v40.4M136.3 37.8h3.5M58.7 56.8h26.7M66.5 45.9v21M70 47.9h14M87.5 45.9v21M119 46.7v20.2M122.5 48.8h11M137 46.7v20.2"/>
<path d="M137 48.8h11.3M53.5 78.2h16.6M58.7 68.9h26.7M60.8 60.3v5.2M119.6 68.9h31.5M139.1 78.2h12M149 61.9v3.6M149 68.9v9.3M158.5 68.5v11.9l-9.5 2.8M55.6 81.8v27.9M77 83.8v51.5M134.9 88.2h16.2"/>
<path d="M140.6 91.2h10.5M149 88.2v3v-3M149 81.2v4M149 94.7v3.5M158.5 82.8v4.1l-9.5 2.8M53.5 113.2h21.4M66.5 112.6v22.7M70 133.2h3.5"/>
</g>
<g fill="#000" stroke="#000" stroke-width=".21">
<path d="M119.7 37.2l3.5 .6-3.5 .6zM132.8 37.8l3.5-.6v1.2zM66.5 47.9l3.5-.5v1.1zM84 47.4l3.5 .5-3.5 .6zM119 48.8l3.5-.5v1.1zM133.5 48.3l3.5 .5-3.5 .6zM60.8 56.8l.6 3.5h-1.2zM60.2 65.5h1.2l-.6 3.4zM148.4 65.5h1.2l-.6 3.4zM55.6 78.2l.6 3.6h-1.2zM149 78.2l.6 3.6h-1.2zM148.4 84.7h1.2l-.6 3.5z"/>
<path d="M149 91.2l.6 3.5h-1.2zM55 109.7h1.2l-.6 3.5zM66.5 133.2l3.5-.6v1.2zM73.5 132.6l3.5 .6-3.5 .6z"/>
</g>
<!-- layer: Hole Notes -->
<path d="M128.1 110.5l2 3-1.1 .4z" fill="#000" stroke="#000" stroke-width=".21"/>
<path d="M129.6 113.7l4.9 10.6h44" fill="none" stroke="#000" stroke-width=".21"/>
<!-- layer: Smart Centers -->
<path d="M77 65.5v5.4M77 72.7v1.8M77 76.3v5.5" fill="none" stroke="#000" stroke-width=".21"/>
<g font-size="7">
<text x="91.3" y="36.9">B-B (3)</text>
<text x="49.6" y="178.6">B</text>
<text x="149.9" y="178.6">B</text>
<text x="79" y="270.6">Nabe V2</text>
<text x="161.7" y="272.3">0001</text>
</g>
<g font-size="4.9">
<text x="26.6" y="20.6">Maßstab 3:1</text>
<text x="124.6" y="36.4">3.2</text>
<text x="75.6" y="46.6">7</text>
<text x="144.4" y="47.4">6</text>
<text x="59.4" y="64.2" transform="rotate(-90 59.4 64.2)">4</text>
<text x="147.5" y="76.7" transform="rotate(-90 147.5 76.7)">3.1</text>
<text x="157.1" y="79.2" transform="rotate(-90 157.1 79.2)">3.33</text>
<text x="157.1" y="86" transform="rotate(-90 157.1 86)">1</text>
<text x="54.1" y="102" transform="rotate(-90 54.1 102)">11.66</text>
<text x="137.9" y="117.7">4x Ø6 x 3.1 U</text>
<text x="138" y="123.6">M3x0.5</text>
<text x="155.4" y="123.6">6H x 13/14</text>
<text x="68.3" y="131.8">3.5</text>
<text x="21" y="248.5">engineering</text>
<text x="79" y="248.5">Noah Heckel</text>
<text x="113.5" y="248.5">23.01.2024</text>
<text x="140" y="248.5">Tim Hennig</text>
<text x="174.5" y="248.5">29.01.2023</text>
<text x="79" y="258.6">A4 210 x 297 mm PDF</text>
<text x="140" y="258.6">FINAL</text>
<text x="142.6" y="285.7">2</text>
<text x="150" y="285.5">23.01.2024</text>
<text x="189.1" y="285.7">2/4</text>
</g>
<g font-size="2.5">
<text x="21" y="242.9">Dept.</text>
<text x="45" y="242.9">Technical reference</text>
<text x="79" y="242.9">Created by</text>
<text x="140" y="242.9">Approved by</text>
<text x="79" y="252.8">Document type</text>
<text x="140" y="252.8">Document status</text>
<text x="79" y="262.9">Title</text>
<text x="140" y="262.9">DWG No.</text>
<text x="140" y="279.9">Rev.</text>
<text x="150" y="279.9">Date of issue</text>
<text x="186" y="279.9">Sheet</text>
</g>
</svg>
